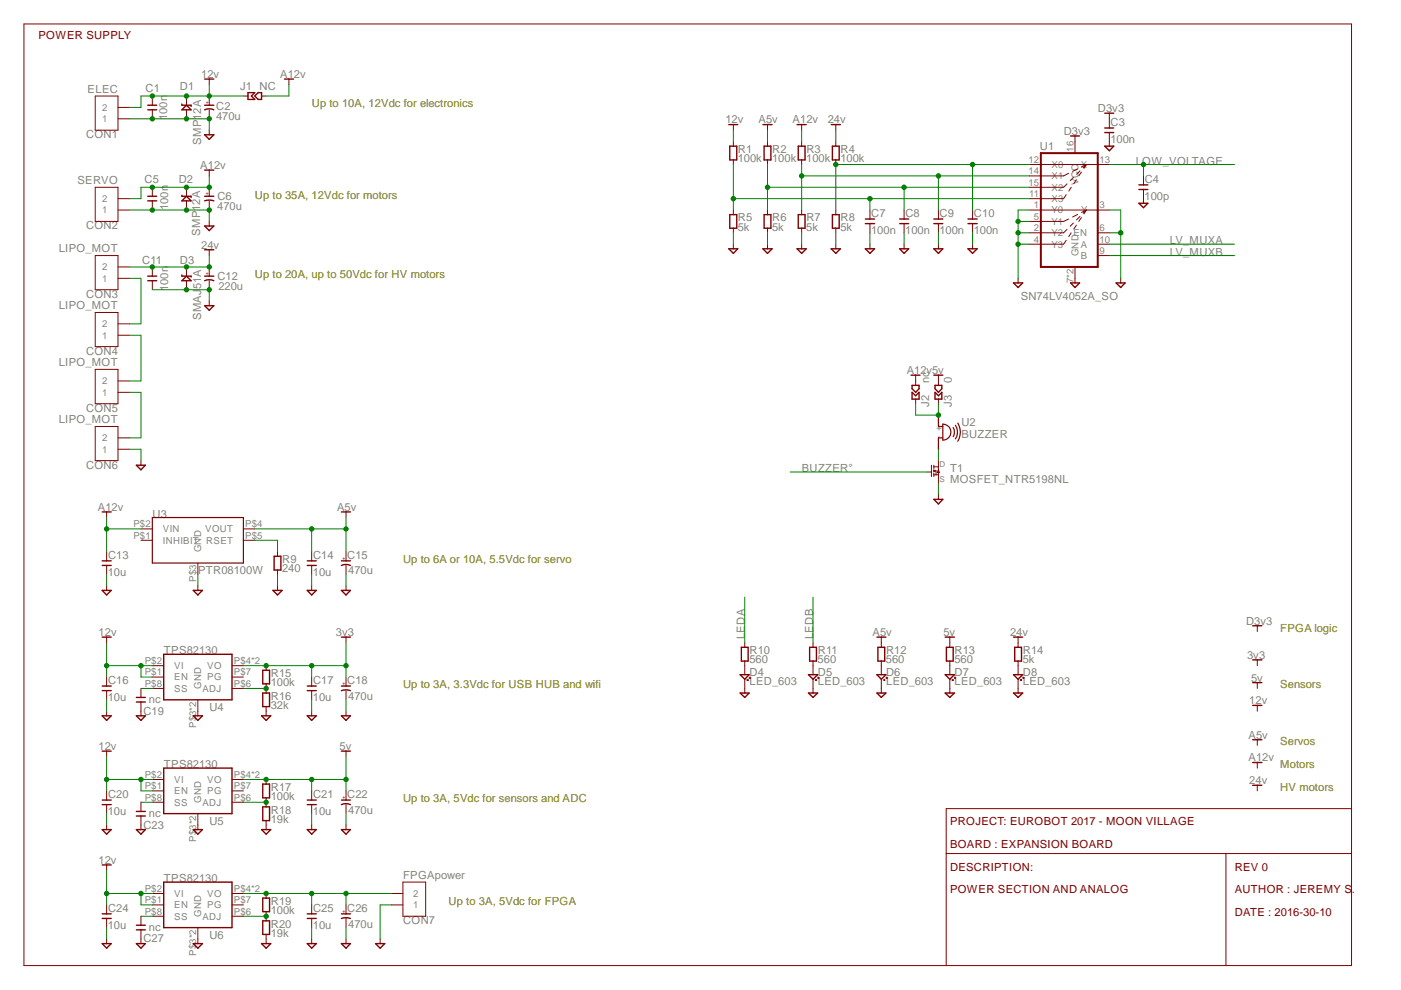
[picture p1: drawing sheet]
<svg xmlns="http://www.w3.org/2000/svg" width="297mm" height="210mm" viewBox="0 0 297 210" stroke-linecap="round" stroke-linejoin="round" font-family="sans-serif">
<g fill="none" stroke="#800000" stroke-width=".21">
<path d="M5.1 5.1h281.5v199.6h-281.5zM44.4 16.8v1.1M61.3 16.8v1.1M20.2 20.4h4.8v7.2h-4.8zM20.2 39.7h4.8v7.2h-4.8zM25 25.2h2.5M25 22.8h2.5M32.3 20.4v1.9M32.3 23.3v1.9M32.3 39.7v1.9M39.5 20.4v1.9M39.5 23.3v1.9"/>
<path d="M39.5 39.7v1.9M44.4 20.4v1.9M44.4 23.3v1.9M44.4 27.6v1M44.4 36.1v1.2M44.4 39.7v1.9M51.6 20.4h1M55.5 20.4h.9M155.5 26.4v1.2M155.5 30.1v.9M155.5 33.9v1M162.7 26.4v1.2"/>
<path d="M162.7 30.1v.9M162.7 33.9v1M170 26.4v1.2M170 30.1v.9M170 33.9v1M177.2 26.4v1.2M177.2 30.1v.9M177.2 33.9v1M218.3 34.9h16.9M226.2 39l-.7 .7h-7.2M226.6 36.7l-1.1 .6h-7.2M227.1 39.7l-.5 .8"/>
<path d="M227.6 37.6l-.7 .7M227.9 28.8v3.7M228.2 38.1l-.5 .8M228.5 35.8l-1.1 .5M229 36.2l-.7 .8M229.3 36.5l-.6 .8M230.3 34.9l-1 .5M230.3 34.9l-.6 .7M230.3 34.9l-.5 .8M235.2 24v3.1M235.2 28.1v2.9M242.4 37.3v1.9"/>
<path d="M20.2 54.2h4.8v7.2h-4.8zM25 44.5h2.5M25 42.1h2.5M25 59h2.5M25 56.6h2.5M32.3 42.6v1.9M32.3 56.6v1.9M32.3 59.5v1.9M39.5 42.6v1.9M39.5 56.6v1.9M39.5 59.5v1.9M44.4 42.6v1.9"/>
<path d="M44.4 46.9v1M44.4 53v1.2M44.4 56.6v1.9M44.4 59.5v1.9M155.5 44.5v1M155.5 48.4v1M155.5 51.8v.9M162.7 44.5v1M162.7 48.4v1M162.7 51.8v.9M170 44.5v1M170 48.4v1"/>
<path d="M170 51.8v.9M177.2 44.5v1M177.2 48.4v1M177.2 51.8v.9M184.4 44.5v1.9M184.4 47.4v2M184.4 51.8v.9M191.7 44.5v1.9M191.7 47.4v2M191.7 51.8v.9M199 44.5v1.9M199 47.4v2"/>
<path d="M199 51.8v.9M206.2 44.5v1.9M206.2 47.4v2M206.2 51.8v.9M215.9 59v1M218.3 44.5h16.9M226.1 41.3l-.6 .8h-7.2M226.1 51l-.6 .8h-7.2M226.2 48.6l-.7 .8h-7.2M226.6 46.4l-1.1 .5h-7.2M227.1 49.4l-.5 .8M227.6 47.3l-.7 .7"/>
<path d="M227.9 56.6v3.4M228.2 47.8l-.5 .8M228.5 45.5l-1.1 .5M229 45.9l-.7 .7M229.3 46.1l-.6 .8M230.3 44.5l-1 .5M230.3 44.5l-.6 .7M230.3 44.5l-.5 .8M232.7 54.2h2.5M232.7 49.4h2.5M232.7 51.8h2.5M237.6 59v1"/>
<path d="M242.4 40.2v2.9M20.2 66.3h4.8v7.2h-4.8zM20.2 78.3h4.8v7.3h-4.8zM25 71.1h2.5M25 68.7h2.5M44.4 63.8v1M194.1 79.5v2.2M199 79.5v2.2M20.2 90.4h4.8v7.3h-4.8zM25 83.2h2.5M25 80.8h2.5M25 95.2h2.5"/>
<path d="M25 92.8h2.5M29.9 97.7v.9M194.1 84.6v1M197.5 98.6v2.4M198 98.6v.8M198 99.6v.5M198 99.8h.5v.9M198 99h1M198 99.8l.2-.1v.2zM199 84.6v1M199 97.7v4.8M199 99.6l.2 .6h-.5z"/>
<path d="M22.6 108.5v1.2M22.6 117v1.9M22.6 119.9v1.9M29.9 112.1h2.4M29.9 114.6h2.4M41.9 119.4v2.4M51.6 112.1h2.4M51.6 114.6h2.4M58.8 117v.9M66.1 117v1.9M66.1 119.9v1.9M73.4 108.5v1.2"/>
<path d="M73.4 117v1.9M73.4 119.9v1.9M196.6 100.1h.9M198 100.3v.7M198 100.7h1M199 104.9v1M22.6 124.2v1M22.6 135.1v1.2M41.9 124.2v1M58.8 120.9v.9M58.8 124.2v1M66.1 124.2v1"/>
<path d="M73.4 124.2v1M73.4 135.1v1.2M157.9 136.3v.9M172.4 136.3v.9M186.9 135.1v2.1M201.4 135.1v2.1M215.9 135.1v2.1M266.6 132.7v1.2M266.6 139.9v1.2M22.6 143.6v1.9M22.6 146.4v2M22.6 150.8v1"/>
<path d="M22.6 159.3v1.1M29.9 146v1.9M29.9 148.8v3M32.3 141.1h2.4M32.3 143.6h2.4M32.3 146h2.4M41.9 148.4v3.4M49.2 141.1h2.4M49.2 143.6h2.4M49.2 146h2.4M56.4 141.1v1M56.4 145v1.9"/>
<path d="M56.4 149.8v2M66.1 143.6v1.9M66.1 146.4v2M66.1 150.8v1M73.4 143.6v1.9M73.4 146.4v2M73.4 150.8v1M73.4 159.3v1.1M157.9 140.2v2.8M157.9 144v2.9M158.4 144.3h.2M158.4 144l.2 .3"/>
<path d="M158.6 144v.3M158.8 143.8h.3M158.8 143.6l.3 .2M159.1 143.6v.2M172.4 140.2v2.8M172.4 144v2.9M172.8 144.3h.3M172.8 144l.3 .3M173.1 144v.3M173.4 143.8h.2M173.4 143.6l.2 .2M173.6 143.6v.2"/>
<path d="M186.9 140.2v2.8M186.9 144v2.9M187.4 144l.2 .3M187.4 144.3h.2M187.6 144v.3M187.8 143.6l.3 .2M187.8 143.8h.3M188.1 143.6v.2M201.4 140.2v2.8M201.4 144v2.9M201.8 144.3h.3M201.8 144l.3 .3"/>
<path d="M202.1 144v.3M202.3 143.8h.3M202.3 143.6l.3 .2M202.6 143.6v.2M215.9 140.2v2.8M215.9 144v2.9M216.3 144.3h.3M216.3 144l.3 .3M216.6 144v.3M216.8 143.8h.3M216.8 143.6l.3 .2M217.1 143.6v.2"/>
<path d="M266.6 144.7v1.3M266.6 149.6v1.2M266.6 156.8v1.2M22.6 167.7v1.9M22.6 170.6v1.9M22.6 174.9v1M29.9 170.1v1.9M29.9 173v2.9M32.3 165.3h2.4M32.3 167.7h2.4M32.3 170.1h2.4M41.9 172.5v3.4"/>
<path d="M49.2 165.3h2.4M49.2 167.7h2.4M49.2 170.1h2.4M56.4 165.3v.9M56.4 169.2v1.9M56.4 174v1.9M66.1 167.7v1.9M66.1 170.6v1.9M66.1 174.9v1M73.4 167.7v1.9M73.4 170.6v1.9M73.4 174.9v1"/>
<path d="M266.6 161.7v1.2M266.6 166.5v1.2M286.6 171.4h-86v33.3M22.6 183.4v1.2M22.6 191.9v1.9M22.6 194.7v2M22.6 199.1v1M29.9 194.3v1.9M29.9 197.1v3M32.3 191.9h2.4M32.3 189.4h2.4M32.3 194.3h2.4"/>
<path d="M41.9 196.7v3.4M49.2 191.9h2.4M49.2 189.4h2.4M49.2 194.3h2.4M56.4 189.4v1M56.4 193.3v1.9M56.4 198.1v2M66.1 191.9v1.9M66.1 194.7v2M66.1 199.1v1M73.4 191.9v1.9M73.4 194.7v2"/>
<path d="M73.4 199.1v1M80.6 199.1v1M83 191.9h2.4M83 189.4h2.4M85.4 187h4.9v7.3h-4.9zM200.6 181h86M259.9 181v23.7"/>
</g>
<g fill="none" stroke="#800000" stroke-width=".3">
<path d="M43.4 16.8h1.9M52.6 19.6h1.4l-.7 .8 .7 .7h-1.4zM60.3 16.8h1.9M31.3 23.3h1.9M31.3 22.3h1.9M38.6 22.1v.2h1.9v.3M39.5 22.3l1 1h-1.9zM43.4 23.3a2.35 2.35 0 0 1 1.9 0M43.4 22.3h1.9M43.4 28.6h1.9l-.9 .9zM43.4 36.1h1.9M54 20.4l.7-.8h.8v1.5h-.8z"/>
<path d="M154.5 26.4h1.9M154.7 31h1.5v2.9h-1.5zM161.8 26.4h1.9M162 31h1.4v2.9h-1.4zM169 26.4h1.9M169.2 31h1.5v2.9h-1.5zM176.2 26.4h2M176.5 31h1.4v2.9h-1.4zM227 28.8h1.9M234.2 31h1.9l-.9 1zM234.2 28.1h1.9M234.2 27.1h1.9"/>
<path d="M234.2 24h1.9M241.5 39.2h1.9M31.3 42.6h1.9M31.3 41.6h1.9M31.3 59.5h1.9M31.3 58.5h1.9M38.6 41.4v.2h1.9v.3M38.6 58.3v.2h1.9v.3M39.5 41.6l1 1h-1.9zM39.5 58.5l1 1h-1.9zM43.4 42.6a2.88 2.88 0 0 1 1.9 0M43.4 59.5a2.35 2.35 0 0 1 1.9 0"/>
<path d="M43.4 53h1.9M43.4 41.6h1.9M43.4 47.9h1.9l-.9 1zM43.4 58.5h1.9M154.5 52.7h1.9l-.9 1zM154.7 45.5h1.5v2.9h-1.5zM161.8 52.7h1.9l-1 1zM162 45.5h1.4v2.9h-1.4zM169 52.7h1.9l-.9 1zM169.2 45.5h1.5v2.9h-1.5zM176.2 52.7h2l-1 1zM176.5 45.5h1.4v2.9h-1.4z"/>
<path d="M183.5 47.4h1.9M183.5 46.4h1.9M183.5 52.7h1.9l-1 1zM190.8 47.4h1.9M190.8 46.4h1.9M190.8 52.7h1.9l-1 1zM198 47.4h1.9M198 46.4h1.9M198 52.7h1.9l-.9 1zM205.2 47.4h2M205.2 46.4h2M205.2 52.7h2l-1 1z"/>
<path d="M214.9 60h1.9l-.9 1zM227 60h1.9l-1 1zM236.6 60h1.9l-.9 1zM241.5 40.2h1.9M241.5 43.1h1.9l-1 .9zM43.4 64.8h1.9l-.9 1zM193.2 79.5h1.9M198 79.5h1.9M28.9 98.6h1.9l-.9 1zM193.4 81.7h1.5v.7l-.8 .8-.7-.8zM193.4 83.2l.7 .7 .8-.7v1.4h-1.5zM198.2 81.7h1.5v.7l-.7 .8-.8-.8z"/>
<path d="M198.2 83.2l.8 .7 .7-.7v1.4h-1.5zM21.7 118.9h1.9M21.7 108.5h1.9M21.7 119.9h1.9M58.1 117.9h1.5v3h-1.5zM65.1 118.9h2M65.1 119.9h2M72.4 119.9a2.25 2.25 0 0 1 1.9 0M72.4 118.9h1.9M72.4 108.5h1.9M198 105.9h1.9l-.9 .9zM21.7 125.2h1.9l-1 1z"/>
<path d="M21.7 135.1h1.9M34.7 138.7h14.5v9.7h-14.5zM41 125.2h1.9l-1 1zM57.9 125.2h1.9l-1 1zM65.1 125.2h2l-1 1zM72.4 125.2h1.9l-.9 1zM72.4 135.1h1.9M157.2 137.2h1.4v3h-1.4zM171.7 137.2h1.4v3h-1.4zM185.9 135.1h1.9M186.1 137.2h1.5v3h-1.5zM200.4 135.1h1.9"/>
<path d="M200.7 137.2h1.4v3h-1.4zM214.9 135.1h1.9M215.1 137.2h1.5v3h-1.5zM265.6 139.9h1.9M265.6 132.7h1.9M21.7 151.8h1.9l-1 .9zM21.7 146.4h1.9M21.7 145.5h1.9M21.7 159.3h1.9M28.9 151.8h1.9l-.9 .9zM28.9 148.8h1.9M28.9 147.9h1.9"/>
<path d="M41 151.8h1.9l-1 .9zM55.5 151.8h1.9l-1 .9zM55.7 146.9h1.4v2.9h-1.4zM55.7 142.1h1.4v2.9h-1.4zM65.1 151.8h2l-1 .9zM65.1 146.4h2M65.1 145.5h2M72.4 146.4a2.76 2.76 0 0 1 1.9 0M72.4 151.8h1.9l-.9 .9zM72.4 145.5h1.9M72.4 159.3h1.9M156.9 143h1.9l-.9 1z"/>
<path d="M156.9 146.9h1.9l-.9 1zM171.4 143h2l-1 1zM171.4 146.9h2l-1 1zM185.9 143h1.9l-.9 1zM185.9 146.9h1.9l-.9 1zM200.4 143h1.9l-.9 1zM200.4 146.9h1.9l-.9 1zM214.9 143h1.9l-.9 1zM214.9 146.9h1.9l-.9 1zM265.6 156.8h1.9M265.6 144.7h1.9M265.6 149.6h1.9"/>
<path d="M21.7 175.9h1.9l-1 1zM21.7 170.6h1.9M21.7 169.6h1.9M28.9 175.9h1.9l-.9 1zM28.9 173h1.9M28.9 172h1.9M34.7 162.9h14.5v9.6h-14.5zM41 175.9h1.9l-1 1zM55.5 175.9h1.9l-1 1zM55.7 166.2h1.4v3h-1.4zM55.7 171.1h1.4v2.9h-1.4zM65.1 175.9h2l-1 1z"/>
<path d="M65.1 170.6h2M65.1 169.6h2M72.4 170.6a2.25 2.25 0 0 1 1.9 0M72.4 175.9h1.9l-.9 1zM72.4 169.6h1.9M265.6 166.5h1.9M265.6 161.7h1.9M21.7 183.4h1.9M21.7 194.7h1.9M21.7 193.8h1.9M28.9 197.1h1.9M28.9 196.2h1.9"/>
<path d="M34.7 187h14.5v9.7h-14.5zM55.7 190.4h1.4v2.9h-1.4zM55.7 195.2h1.4v2.9h-1.4zM65.1 194.7h2M65.1 193.8h2M72.4 194.7a2.76 2.76 0 0 1 1.9 0M72.4 193.8h1.9M21.7 200.1h1.9l-1 .9zM28.9 200.1h1.9l-.9 .9zM41 200.1h1.9l-1 .9zM55.5 200.1h1.9l-1 .9zM65.1 200.1h2l-1 .9z"/>
<path d="M72.4 200.1h1.9l-.9 .9zM79.6 200.1h2l-1 .9z"/>
</g>
<path d="M220.7 32.5h12v24.1h-12z" fill="none" stroke="#800000" stroke-width=".42"/>
<path d="M199 88v2.4h.9M199.9 89.9a1.69 1.69 0 0 1 1.7 1.7 1.69 1.69 0 0 1-1.7 1.7zM199.9 92.8h-.9v2.4M202.1 90.6a1.99 1.99 0 0 1 0 2M202.6 90.2a2.57 2.57 0 0 1 0 2.8M203.1 89.7a3.6 3.6 0 0 1 0 3.9M32.3 109.7h19.3v9.7h-19.3z" fill="none" stroke="#800000" stroke-width=".25"/>
<path d="M27.5 25.2h12" fill="none" stroke="#008000" stroke-width=".21"/>
<circle cx="32.3" cy="25.2" r=".46" fill="#008000"/>
<g fill="none" stroke="#008000" stroke-width=".21">
<path d="M39.5 25.2h4.9v2.4"/>
<circle cx="32.3" cy="25.2" r=".46"/>
</g>
<circle cx="44.4" cy="25.2" r=".46" fill="#008000"/>
<circle cx="44.4" cy="25.2" r=".46" fill="none" stroke="#008000" stroke-width=".21"/>
<circle cx="39.5" cy="25.2" r=".46" fill="#008000"/>
<g fill="none" stroke="#008000" stroke-width=".21">
<path d="M27.5 44.5h12"/>
<circle cx="39.5" cy="25.2" r=".46"/>
</g>
<circle cx="32.3" cy="44.5" r=".46" fill="#008000"/>
<g fill="none" stroke="#008000" stroke-width=".21">
<path d="M39.5 44.5h4.9v2.4"/>
<circle cx="32.3" cy="44.5" r=".46"/>
</g>
<circle cx="44.4" cy="44.5" r=".46" fill="#008000"/>
<circle cx="44.4" cy="44.5" r=".46" fill="none" stroke="#008000" stroke-width=".21"/>
<circle cx="39.5" cy="44.5" r=".46" fill="#008000"/>
<g fill="none" stroke="#008000" stroke-width=".21">
<path d="M32.3 61.4h12.1v2.4"/>
<circle cx="39.5" cy="44.5" r=".46"/>
</g>
<circle cx="44.4" cy="61.4" r=".46" fill="#008000"/>
<circle cx="44.4" cy="61.4" r=".46" fill="none" stroke="#008000" stroke-width=".21"/>
<circle cx="39.5" cy="61.4" r=".46" fill="#008000"/>
<g fill="none" stroke="#008000" stroke-width=".21">
<path d="M155.5 49.4v2.4M162.7 49.4v2.4M170 49.4v2.4M177.2 49.4v2.4M184.4 49.4v2.4M191.7 49.4v2.4M199 49.4v2.4M206.2 49.4v2.4M215.9 46.9h2.4M218.3 44.5h-2.4v14.5M199 102.5v2.4M22.6 121.8v2.4"/>
<path d="M58.8 121.8v2.4M66.1 121.8v2.4M73.4 121.8v2.4M22.6 148.4v2.4M66.1 148.4v2.4M73.4 148.4v2.4M22.6 172.5v2.4M66.1 172.5v2.4M73.4 172.5v2.4M22.6 196.7v2.4M66.1 196.7v2.4M73.4 196.7v2.4"/>
<path d="M83 191.9h-2.4v7.2"/>
<circle cx="39.5" cy="61.4" r=".46"/>
</g>
<circle cx="215.9" cy="46.9" r=".46" fill="#008000"/>
<g fill="none" stroke="#008000" stroke-width=".21">
<path d="M215.9 49.4h2.4"/>
<circle cx="215.9" cy="46.9" r=".46"/>
</g>
<circle cx="215.9" cy="49.4" r=".46" fill="#008000"/>
<g fill="none" stroke="#008000" stroke-width=".21">
<path d="M215.9 51.8h2.4"/>
<circle cx="215.9" cy="49.4" r=".46"/>
</g>
<circle cx="215.9" cy="51.8" r=".46" fill="#008000"/>
<g fill="none" stroke="#008000" stroke-width=".21">
<path d="M235.2 44.5h2.4v14.5M235.2 49.4h2.4"/>
<circle cx="215.9" cy="51.8" r=".46"/>
</g>
<circle cx="237.6" cy="49.4" r=".46" fill="#008000"/>
<g fill="none" stroke="#008000" stroke-width=".21">
<path d="M27.5 95.2h2.4v2.5M41.9 121.8v2.4M51.6 165.3h14.5"/>
<circle cx="237.6" cy="49.4" r=".46"/>
</g>
<circle cx="56.4" cy="165.3" r=".46" fill="#008000"/>
<g fill="none" stroke="#008000" stroke-width=".21">
<path d="M73.4 160.4v4.9h-7.3v2.4"/>
<circle cx="56.4" cy="165.3" r=".46"/>
</g>
<circle cx="66.1" cy="165.3" r=".46" fill="#008000"/>
<g fill="none" stroke="#008000" stroke-width=".21">
<path d="M73.4 165.3v2.4"/>
<circle cx="66.1" cy="165.3" r=".46"/>
</g>
<circle cx="73.4" cy="165.3" r=".46" fill="#008000"/>
<g fill="none" stroke="#008000" stroke-width=".21">
<path d="M51.6 141.1h14.5"/>
<circle cx="73.4" cy="165.3" r=".46"/>
</g>
<circle cx="56.4" cy="141.1" r=".46" fill="#008000"/>
<g fill="none" stroke="#008000" stroke-width=".21">
<path d="M73.4 136.3v4.8h-7.3v2.5"/>
<circle cx="56.4" cy="141.1" r=".46"/>
</g>
<circle cx="66.1" cy="141.1" r=".46" fill="#008000"/>
<g fill="none" stroke="#008000" stroke-width=".21">
<path d="M73.4 141.1v2.5"/>
<circle cx="66.1" cy="141.1" r=".46"/>
</g>
<circle cx="73.4" cy="141.1" r=".46" fill="#008000"/>
<g fill="none" stroke="#008000" stroke-width=".21">
<path d="M39.5 20.4h-9.6v2.4h-2.4"/>
<circle cx="73.4" cy="141.1" r=".46"/>
</g>
<circle cx="32.3" cy="20.4" r=".46" fill="#008000"/>
<g fill="none" stroke="#008000" stroke-width=".21">
<path d="M39.5 20.4h4.9"/>
<circle cx="32.3" cy="20.4" r=".46"/>
</g>
<circle cx="39.5" cy="20.4" r=".46" fill="#008000"/>
<g fill="none" stroke="#008000" stroke-width=".21">
<path d="M44.4 17.9v2.5"/>
<circle cx="39.5" cy="20.4" r=".46"/>
</g>
<circle cx="44.4" cy="20.4" r=".46" fill="#008000"/>
<g fill="none" stroke="#008000" stroke-width=".21">
<path d="M44.4 20.4h7.2M22.6 136.3v7.3M29.9 141.1h2.4"/>
<circle cx="44.4" cy="20.4" r=".46"/>
</g>
<circle cx="22.6" cy="141.1" r=".46" fill="#008000"/>
<g fill="none" stroke="#008000" stroke-width=".21">
<path d="M22.6 141.1h7.3v2.5h2.4"/>
<circle cx="22.6" cy="141.1" r=".46"/>
</g>
<circle cx="29.9" cy="141.1" r=".46" fill="#008000"/>
<g fill="none" stroke="#008000" stroke-width=".21">
<path d="M22.6 160.4v7.3M29.9 165.3h2.4"/>
<circle cx="29.9" cy="141.1" r=".46"/>
</g>
<circle cx="22.6" cy="165.3" r=".46" fill="#008000"/>
<g fill="none" stroke="#008000" stroke-width=".21">
<path d="M22.6 165.3h7.3v2.4h2.4"/>
<circle cx="22.6" cy="165.3" r=".46"/>
</g>
<circle cx="29.9" cy="165.3" r=".46" fill="#008000"/>
<g fill="none" stroke="#008000" stroke-width=".21">
<path d="M22.6 184.6v7.3M29.9 189.4h2.4"/>
<circle cx="29.9" cy="165.3" r=".46"/>
</g>
<circle cx="22.6" cy="189.4" r=".46" fill="#008000"/>
<g fill="none" stroke="#008000" stroke-width=".21">
<path d="M22.6 189.4h7.3v2.5h2.4"/>
<circle cx="22.6" cy="189.4" r=".46"/>
</g>
<circle cx="29.9" cy="189.4" r=".46" fill="#008000"/>
<g fill="none" stroke="#008000" stroke-width=".21">
<path d="M155.5 27.6v2.5M54 112.1h19.4v4.9M66.1 112.1v4.9"/>
<circle cx="29.9" cy="189.4" r=".46"/>
</g>
<circle cx="66.1" cy="112.1" r=".46" fill="#008000"/>
<g fill="none" stroke="#008000" stroke-width=".21">
<path d="M73.4 109.7v2.4"/>
<circle cx="66.1" cy="112.1" r=".46"/>
</g>
<circle cx="73.4" cy="112.1" r=".46" fill="#008000"/>
<g fill="none" stroke="#008000" stroke-width=".21">
<path d="M162.7 27.6v2.5M32.3 56.6h7.2"/>
<circle cx="73.4" cy="112.1" r=".46"/>
</g>
<circle cx="32.3" cy="56.6" r=".46" fill="#008000"/>
<g fill="none" stroke="#008000" stroke-width=".21">
<path d="M44.4 54.2v2.4h-4.9"/>
<circle cx="32.3" cy="56.6" r=".46"/>
</g>
<circle cx="44.4" cy="56.6" r=".46" fill="#008000"/>
<circle cx="44.4" cy="56.6" r=".46" fill="none" stroke="#008000" stroke-width=".21"/>
<circle cx="39.5" cy="56.6" r=".46" fill="#008000"/>
<g fill="none" stroke="#008000" stroke-width=".21">
<path d="M39.5 39.7h-9.6v2.4h-2.4M177.2 27.6v2.5M27.5 56.6h4.8M54 114.6h4.8v2.4"/>
<circle cx="39.5" cy="56.6" r=".46"/>
</g>
<circle cx="32.3" cy="39.7" r=".46" fill="#008000"/>
<g fill="none" stroke="#008000" stroke-width=".21">
<path d="M44.4 37.3v2.4h-4.9"/>
<circle cx="32.3" cy="39.7" r=".46"/>
</g>
<circle cx="44.4" cy="39.7" r=".46" fill="#008000"/>
<circle cx="44.4" cy="39.7" r=".46" fill="none" stroke="#008000" stroke-width=".21"/>
<circle cx="39.5" cy="39.7" r=".46" fill="#008000"/>
<g fill="none" stroke="#008000" stroke-width=".21">
<path d="M22.6 112.1h7.3M22.6 109.7v7.3"/>
<circle cx="39.5" cy="39.7" r=".46"/>
</g>
<circle cx="22.6" cy="112.1" r=".46" fill="#008000"/>
<g fill="none" stroke="#008000" stroke-width=".21">
<path d="M61.3 17.9v2.5h-4.9M170 27.6v2.5M51.6 146h4.8"/>
<circle cx="22.6" cy="112.1" r=".46"/>
</g>
<circle cx="56.4" cy="146" r=".46" fill="#008000"/>
<g fill="none" stroke="#008000" stroke-width=".21">
<path d="M29.9 146h2.4M51.6 170.1h4.8"/>
<circle cx="56.4" cy="146" r=".46"/>
</g>
<circle cx="56.4" cy="170.1" r=".46" fill="#008000"/>
<g fill="none" stroke="#008000" stroke-width=".21">
<path d="M29.9 170.1h2.4M51.6 194.3h4.8"/>
<circle cx="56.4" cy="170.1" r=".46"/>
</g>
<circle cx="56.4" cy="194.3" r=".46" fill="#008000"/>
<g fill="none" stroke="#008000" stroke-width=".21">
<path d="M29.9 194.3h2.4M51.6 189.4h14.5"/>
<circle cx="56.4" cy="194.3" r=".46"/>
</g>
<circle cx="56.4" cy="189.4" r=".46" fill="#008000"/>
<g fill="none" stroke="#008000" stroke-width=".21">
<path d="M73.4 189.4h-7.3v2.5"/>
<circle cx="56.4" cy="189.4" r=".46"/>
</g>
<circle cx="66.1" cy="189.4" r=".46" fill="#008000"/>
<g fill="none" stroke="#008000" stroke-width=".21">
<path d="M83 189.4h-9.6v2.5"/>
<circle cx="66.1" cy="189.4" r=".46"/>
</g>
<circle cx="73.4" cy="189.4" r=".46" fill="#008000"/>
<g fill="none" stroke="#008000" stroke-width=".21">
<path d="M155.5 34.9v9.6M155.5 42.1h28.9"/>
<circle cx="73.4" cy="189.4" r=".46"/>
</g>
<circle cx="155.5" cy="42.1" r=".46" fill="#008000"/>
<g fill="none" stroke="#008000" stroke-width=".21">
<path d="M218.3 42.1h-33.9v2.4"/>
<circle cx="155.5" cy="42.1" r=".46"/>
</g>
<circle cx="184.4" cy="42.1" r=".46" fill="#008000"/>
<g fill="none" stroke="#008000" stroke-width=".21">
<path d="M206.2 34.9h-29v9.6"/>
<circle cx="184.4" cy="42.1" r=".46"/>
</g>
<circle cx="177.2" cy="34.9" r=".46" fill="#008000"/>
<g fill="none" stroke="#008000" stroke-width=".21">
<path d="M218.3 34.9h-12.1v9.6"/>
<circle cx="177.2" cy="34.9" r=".46"/>
</g>
<circle cx="206.2" cy="34.9" r=".46" fill="#008000"/>
<g fill="none" stroke="#008000" stroke-width=".21">
<path d="M162.7 34.9v9.6M162.7 39.7h29"/>
<circle cx="206.2" cy="34.9" r=".46"/>
</g>
<circle cx="162.7" cy="39.7" r=".46" fill="#008000"/>
<g fill="none" stroke="#008000" stroke-width=".21">
<path d="M218.3 39.7h-26.6v4.8"/>
<circle cx="162.7" cy="39.7" r=".46"/>
</g>
<circle cx="191.7" cy="39.7" r=".46" fill="#008000"/>
<g fill="none" stroke="#008000" stroke-width=".21">
<path d="M170 34.9v9.6M170 37.3h29"/>
<circle cx="191.7" cy="39.7" r=".46"/>
</g>
<circle cx="170" cy="37.3" r=".46" fill="#008000"/>
<g fill="none" stroke="#008000" stroke-width=".21">
<path d="M218.3 37.3h-19.3v7.2"/>
<circle cx="170" cy="37.3" r=".46"/>
</g>
<circle cx="199" cy="37.3" r=".46" fill="#008000"/>
<g fill="none" stroke="#008000" stroke-width=".21">
<path d="M235.2 34.9h26.5M242.4 34.9v2.4"/>
<circle cx="199" cy="37.3" r=".46"/>
</g>
<circle cx="242.4" cy="34.9" r=".46" fill="#008000"/>
<g fill="none" stroke="#008000" stroke-width=".21">
<path d="M235.2 51.8h26.5M235.2 54.2h26.5M194.1 85.6v2.4h4.9v-2.4M199 95.2v2.5M167.6 100.1h29"/>
<circle cx="242.4" cy="34.9" r=".46"/>
</g>
<circle cx="199" cy="88" r=".46" fill="#008000"/>
<g fill="none" stroke="#008000" stroke-width=".21">
<path d="M27.5 59h2.4v9.7h-2.4M27.5 71.1h2.4v9.7h-2.4M27.5 83.2h2.4v9.6h-2.4M157.9 126.6v9.7M172.4 126.6v9.7"/>
<circle cx="199" cy="88" r=".46"/>
</g>
<g font-size="2.4" fill="#800000">
<text x="8.2" y="8.3">POWER SUPPLY</text>
<text x="201.4" y="179.8">BOARD : EXPANSION BOARD</text>
<text x="201.4" y="174.9">PROJECT: EUROBOT 2017 - MOON VILLAGE</text>
<text x="201.4" y="184.6">DESCRIPTION:</text>
<text x="261.8" y="184.6">REV 0</text>
<text x="201.4" y="189.4">POWER SECTION AND ANALOG</text>
<text x="261.8" y="189.4">AUTHOR : JEREMY S.</text>
<text x="261.8" y="194.3">DATE : 2016-30-10</text>
</g>
<g font-size="2.4" fill="#808080">
<text x="42.7" y="16.5">12v</text>
<text x="59.4" y="16.5">A12v</text>
<text x="18.6" y="19.6">ELEC</text>
<text x="30.9" y="19.4">C1</text>
<text x="38.1" y="19.2">D1</text>
<text x="45.8" y="23.3">C2</text>
<text x="50.9" y="19.2">J1 NC</text>
<text x="232.8" y="23.7">D3v3</text>
<text x="18.2" y="29.3">CON1</text>
<text x="35.4" y="25.4" transform="rotate(-90 35.4 25.4)">100n</text>
<text x="45.8" y="25.4">470u</text>
<text x="153.8" y="26.2">12v</text>
<text x="160.8" y="26.2">A5v</text>
<text x="168.1" y="26.2">A12v</text>
<text x="175.5" y="26.2">24v</text>
<text x="225.5" y="28.6">D3v3</text>
<text x="235.5" y="26.7">C3</text>
<text x="42.5" y="35.8">A12v</text>
<text x="42.7" y="30.7" transform="rotate(-90 42.7 30.7)">SMP12A</text>
<text x="156.4" y="34.4">100k</text>
<text x="156.5" y="32.5">R1</text>
<text x="163.7" y="34.4">100k</text>
<text x="163.7" y="32.5">R2</text>
<text x="170.9" y="34.4">100k</text>
<text x="171" y="32.5">R3</text>
<text x="178.2" y="34.4">100k</text>
<text x="178.2" y="32.5">R4</text>
<text x="220.5" y="31.7">U1</text>
<text x="235.4" y="30.3">100n</text>
<text x="240.8" y="34.9">LOW_VOLTAGE</text>
<text x="16.4" y="39">SERVO</text>
<text x="30.6" y="38.7">C5</text>
<text x="37.9" y="38.7">D2</text>
<text x="242.7" y="38.7">C4</text>
<text x="35.7" y="44.5" transform="rotate(-90 35.7 44.5)">100n</text>
<text x="46.1" y="44.5">470u</text>
<text x="46.1" y="42.4">C6</text>
<text x="156.5" y="46.9">R5</text>
<text x="163.7" y="46.9">R6</text>
<text x="171" y="46.9">R7</text>
<text x="178.2" y="46.9">R8</text>
<text x="184.7" y="46">C7</text>
<text x="192" y="46">C8</text>
<text x="199.2" y="46">C9</text>
<text x="206.5" y="46">C10</text>
<text x="242.7" y="42.4">100p</text>
<text x="12.4" y="53.5">LIPO_MOT</text>
<text x="18.2" y="48.6">CON2</text>
<text x="42.4" y="50" transform="rotate(-90 42.4 50)">SMP12A</text>
<text x="42.7" y="52.7">24v</text>
<text x="156.4" y="48.9">5k</text>
<text x="163.7" y="48.9">5k</text>
<text x="170.9" y="48.9">5k</text>
<text x="178.2" y="48.9">5k</text>
<text x="184.7" y="49.6">100n</text>
<text x="191.9" y="49.6">100n</text>
<text x="199.2" y="49.6">100n</text>
<text x="206.5" y="49.6">100n</text>
<text x="248" y="51.8">LV_MUXA</text>
<text x="30.1" y="55.9">C11</text>
<text x="38.1" y="55.9">D3</text>
<text x="46.1" y="59.3">C12</text>
<text x="248" y="54.2">LV_MUXB</text>
<text x="12.4" y="65.5">LIPO_MOT</text>
<text x="18.2" y="63.1">CON3</text>
<text x="35.7" y="61.7" transform="rotate(-90 35.7 61.7)">100n</text>
<text x="46.3" y="61.4">220u</text>
<text x="216.4" y="63.6">SN74LV4052A_SO</text>
<text x="42.7" y="67.9" transform="rotate(-90 42.7 67.9)">SMAJ51A</text>
<text x="12.4" y="77.6">LIPO_MOT</text>
<text x="18.2" y="75.2">CON4</text>
<text x="192.2" y="79.3">A12v5v</text>
<text x="197" y="81.2" transform="rotate(-90 197 81.2)">nc</text>
<text x="201.8" y="81.2" transform="rotate(-90 201.8 81.2)">0</text>
<text x="12.4" y="89.7">LIPO_MOT</text>
<text x="18.2" y="87.3">CON5</text>
<text x="197" y="86.3" transform="rotate(-90 197 86.3)">J2</text>
<text x="201.8" y="86.3" transform="rotate(-90 201.8 86.3)">J3</text>
<text x="203.8" y="92.8">BUZZER</text>
<text x="203.8" y="90.4">U2</text>
<text x="18.2" y="99.4">CON6</text>
<text x="170" y="100.1">BUZZER°</text>
<text x="201.4" y="100.1">T1</text>
<text x="201.4" y="102.5">MOSFET_NTR5198NL</text>
<text x="20.7" y="108.3">A12v</text>
<text x="32.3" y="109.7">U3</text>
<text x="71.5" y="108.3">A5v</text>
<text x="22.9" y="118.4">C13</text>
<text x="59.9" y="119.4">R9</text>
<text x="66.4" y="118.4">C14</text>
<text x="73.6" y="118.4">C15</text>
<text x="22.9" y="122">10u</text>
<text x="42" y="121.8">PTR08100W</text>
<text x="59.8" y="121.3">240</text>
<text x="66.3" y="122">10u</text>
<text x="73.8" y="121.8">470u</text>
<text x="20.9" y="134.8">12v</text>
<text x="71.2" y="134.8">3v3</text>
<text x="157.9" y="135.5" transform="rotate(-90 157.9 135.5)">LEDA</text>
<text x="172.4" y="135.5" transform="rotate(-90 172.4 135.5)">LEDB</text>
<text x="185" y="134.8">A5v</text>
<text x="200" y="134.8">5v</text>
<text x="214.2" y="134.8">24v</text>
<text x="264.2" y="132.4">D3v3</text>
<text x="34.8" y="138.7">TPS82130</text>
<text x="57.4" y="143.6">R15</text>
<text x="158.9" y="140.6">560</text>
<text x="158.9" y="138.7">R10</text>
<text x="158.9" y="143.3">D4</text>
<text x="173.4" y="140.6">560</text>
<text x="173.4" y="138.7">R11</text>
<text x="173.4" y="143.3">D5</text>
<text x="187.8" y="140.6">560</text>
<text x="187.9" y="138.7">R12</text>
<text x="187.9" y="143.3">D6</text>
<text x="202.4" y="140.6">560</text>
<text x="202.4" y="138.7">R13</text>
<text x="202.4" y="143.3">D7</text>
<text x="216.8" y="140.6">5k</text>
<text x="216.9" y="138.7">R14</text>
<text x="216.9" y="143.3">D8</text>
<text x="264.4" y="139.7">3v3</text>
<text x="22.9" y="148.6">10u</text>
<text x="22.9" y="145">C16</text>
<text x="31.6" y="149.1">nc</text>
<text x="57.4" y="145.5">100k</text>
<text x="57.4" y="148.4">R16</text>
<text x="66.3" y="148.6">10u</text>
<text x="66.4" y="145">C17</text>
<text x="73.6" y="145">C18</text>
<text x="73.8" y="148.4">470u</text>
<text x="158.9" y="145.2">LED_603</text>
<text x="173.4" y="145.2">LED_603</text>
<text x="187.9" y="145.2">LED_603</text>
<text x="202.4" y="145.2">LED_603</text>
<text x="216.9" y="145.2">LED_603</text>
<text x="264.9" y="149.4">12v</text>
<text x="265.3" y="144.5">5v</text>
<text x="30.4" y="151.5">C19</text>
<text x="44.4" y="150.8">U4</text>
<text x="57.4" y="150.3">32k</text>
<text x="20.9" y="159">12v</text>
<text x="72" y="159">5v</text>
<text x="264.7" y="156.6">A5v</text>
<text x="264.7" y="161.4">A12v</text>
<text x="34.8" y="162.9">TPS82130</text>
<text x="57.4" y="167.7">R17</text>
<text x="264.9" y="166.2">24v</text>
<text x="22.9" y="172.8">10u</text>
<text x="22.9" y="169.2">C20</text>
<text x="31.6" y="173.3">nc</text>
<text x="57.4" y="169.6">100k</text>
<text x="57.4" y="172.5">R18</text>
<text x="66.3" y="172.8">10u</text>
<text x="66.4" y="169.2">C21</text>
<text x="73.6" y="169.2">C22</text>
<text x="73.8" y="172.5">470u</text>
<text x="30.4" y="175.7">C23</text>
<text x="44.4" y="174.9">U5</text>
<text x="57.4" y="174.5">19k</text>
<text x="20.9" y="183.1">12v</text>
<text x="34.8" y="187">TPS82130</text>
<text x="57.4" y="191.9">R19</text>
<text x="85.5" y="186.3">FPGApower</text>
<text x="22.9" y="196.9">10u</text>
<text x="22.9" y="193.3">C24</text>
<text x="31.6" y="197.4">nc</text>
<text x="57.4" y="193.8">100k</text>
<text x="57.4" y="196.7">R20</text>
<text x="66.3" y="196.9">10u</text>
<text x="66.4" y="193.3">C25</text>
<text x="73.6" y="193.3">C26</text>
<text x="73.8" y="196.7">470u</text>
<text x="85.5" y="196">CON7</text>
<text x="30.4" y="199.8">C27</text>
<text x="44.4" y="199.1">U6</text>
<text x="57.4" y="198.6">19k</text>
</g>
<g font-size="2.4" fill="#808000">
<text x="66.1" y="22.8">Up to 10A, 12Vdc for electronics</text>
<text x="54.1" y="42.1">Up to 35A, 12Vdc for motors</text>
<text x="54.1" y="59">Up to 20A, up to 50Vdc for HV motors</text>
<text x="85.5" y="119.4">Up to 6A or 10A, 5.5Vdc for servo</text>
<text x="271.4" y="133.9">FPGA logic</text>
<text x="85.5" y="146">Up to 3A, 3.3Vdc for USB HUB and wifi</text>
<text x="271.4" y="146">Sensors</text>
<text x="271.4" y="158">Servos</text>
<text x="271.4" y="162.9">Motors</text>
<text x="271.4" y="167.7">HV motors</text>
<text x="85.5" y="170.1">Up to 3A, 5Vdc for sensors and ADC</text>
<text x="95.1" y="191.9">Up to 3A, 5Vdc for FPGA</text>
</g>
<g font-size="2" fill="#808080">
<text x="21.7" y="23.5">2</text>
<text x="21.7" y="25.9">1</text>
<text x="218.1" y="34.5">12</text>
<text x="223" y="35.6">X0</text>
<text x="227.6" y="32.1" transform="rotate(-90 227.6 32.1)">16</text>
<text x="229.2" y="35.6">X</text>
<text x="233.1" y="34.5">13</text>
<text x="218.1" y="37">14</text>
<text x="218.1" y="39.4">15</text>
<text x="218.2" y="41.8">11</text>
<text x="223" y="38">X1</text>
<text x="223" y="40.4">X2</text>
<text x="228.6" y="39.2" transform="rotate(-90 228.6 39.2)">VCC</text>
<text x="21.7" y="45.3">1</text>
<text x="21.7" y="42.8">2</text>
<text x="219.2" y="44.2">1</text>
<text x="219.2" y="46.6">5</text>
<text x="223" y="42.8">X3</text>
<text x="223" y="45.3">Y0</text>
<text x="223" y="47.7">Y1</text>
<text x="229.2" y="45.3">Y</text>
<text x="233.1" y="44.2">3</text>
<text x="219.2" y="49">2</text>
<text x="219.2" y="51.4">4</text>
<text x="223" y="50.1">Y2</text>
<text x="223" y="52.5">Y3</text>
<text x="227.6" y="50.1">EN</text>
<text x="229.1" y="52.5">A</text>
<text x="233.1" y="51.4">10</text>
<text x="233.1" y="49">6</text>
<text x="233.1" y="53.8">9</text>
<text x="21.7" y="59.7">1</text>
<text x="21.7" y="57.3">2</text>
<text x="228.6" y="54.4" transform="rotate(-90 228.6 54.4)">GND</text>
<text x="229.1" y="54.9">B</text>
<text x="227.6" y="60" transform="rotate(-90 227.6 60)">7*2</text>
<text x="21.7" y="71.8">1</text>
<text x="21.7" y="69.4">2</text>
<text x="21.7" y="83.9">1</text>
<text x="21.7" y="81.4">2</text>
<text x="21.7" y="96">1</text>
<text x="21.7" y="93.6">2</text>
<text x="199.7" y="93" transform="rotate(-90 199.7 93)">- +</text>
<text x="28.3" y="111.8">P$2</text>
<text x="34.5" y="112.9">VIN</text>
<text x="43.5" y="112.9">VOUT</text>
<text x="52" y="111.8">P$4</text>
<text x="28.3" y="114.2">P$1</text>
<text x="34.5" y="115.3">INHIBIT</text>
<text x="42.7" y="117.1" transform="rotate(-90 42.7 117.1)">GND</text>
<text x="43.7" y="115.3">RSET</text>
<text x="52" y="114.2">P$5</text>
<text x="41.6" y="123.4" transform="rotate(-90 41.6 123.4)">P$3</text>
<text x="30.7" y="140.8">P$2</text>
<text x="30.7" y="143.2">P$1</text>
<text x="37" y="141.9">VI</text>
<text x="43.9" y="141.9">VO</text>
<text x="49.6" y="140.8">P$4*2</text>
<text x="49.6" y="143.2">P$7</text>
<text x="30.7" y="145.6">P$8</text>
<text x="37" y="144.3">EN</text>
<text x="37" y="146.7">SS</text>
<text x="42.7" y="146.1" transform="rotate(-90 42.7 146.1)">GND</text>
<text x="42.9" y="146.7">ADJ</text>
<text x="43.9" y="144.3">PG</text>
<text x="49.6" y="145.6">P$6</text>
<text x="41.6" y="154.3" transform="rotate(-90 41.6 154.3)">P$3*2</text>
<text x="30.7" y="164.9">P$2</text>
<text x="30.7" y="167.3">P$1</text>
<text x="37" y="166">VI</text>
<text x="43.9" y="166">VO</text>
<text x="49.6" y="164.9">P$4*2</text>
<text x="49.6" y="167.3">P$7</text>
<text x="30.7" y="169.8">P$8</text>
<text x="37" y="168.4">EN</text>
<text x="37" y="170.8">SS</text>
<text x="42.7" y="170.3" transform="rotate(-90 42.7 170.3)">GND</text>
<text x="42.9" y="170.8">ADJ</text>
<text x="43.9" y="168.4">PG</text>
<text x="49.6" y="169.8">P$6</text>
<text x="41.6" y="178.5" transform="rotate(-90 41.6 178.5)">P$3*2</text>
<text x="30.7" y="189.1">P$2</text>
<text x="30.7" y="191.5">P$1</text>
<text x="37" y="190.2">VI</text>
<text x="43.9" y="190.2">VO</text>
<text x="49.6" y="189.1">P$4*2</text>
<text x="49.6" y="191.5">P$7</text>
<text x="87.6" y="190.2">2</text>
<text x="30.7" y="193.9">P$8</text>
<text x="37" y="192.6">EN</text>
<text x="37" y="195">SS</text>
<text x="42.7" y="194.4" transform="rotate(-90 42.7 194.4)">GND</text>
<text x="42.9" y="195">ADJ</text>
<text x="43.9" y="192.6">PG</text>
<text x="49.6" y="193.9">P$6</text>
<text x="87.6" y="192.6">1</text>
<text x="41.6" y="202.6" transform="rotate(-90 41.6 202.6)">P$3*2</text>
</g>
<g font-size="1.7" fill="#808080">
<text x="199.2" y="99">D</text>
<text x="199.2" y="102.2">S</text>
</g>
<g font-size="1.1" fill="#800000">
<text x="43.6" y="22.1">+</text>
<text x="43.6" y="41.4">+</text>
<text x="43.6" y="58.3">+</text>
<text x="72.6" y="118.7">+</text>
<text x="72.6" y="145.2">+</text>
<text x="72.6" y="169.4">+</text>
<text x="72.6" y="193.5">+</text>
</g>
</svg>
